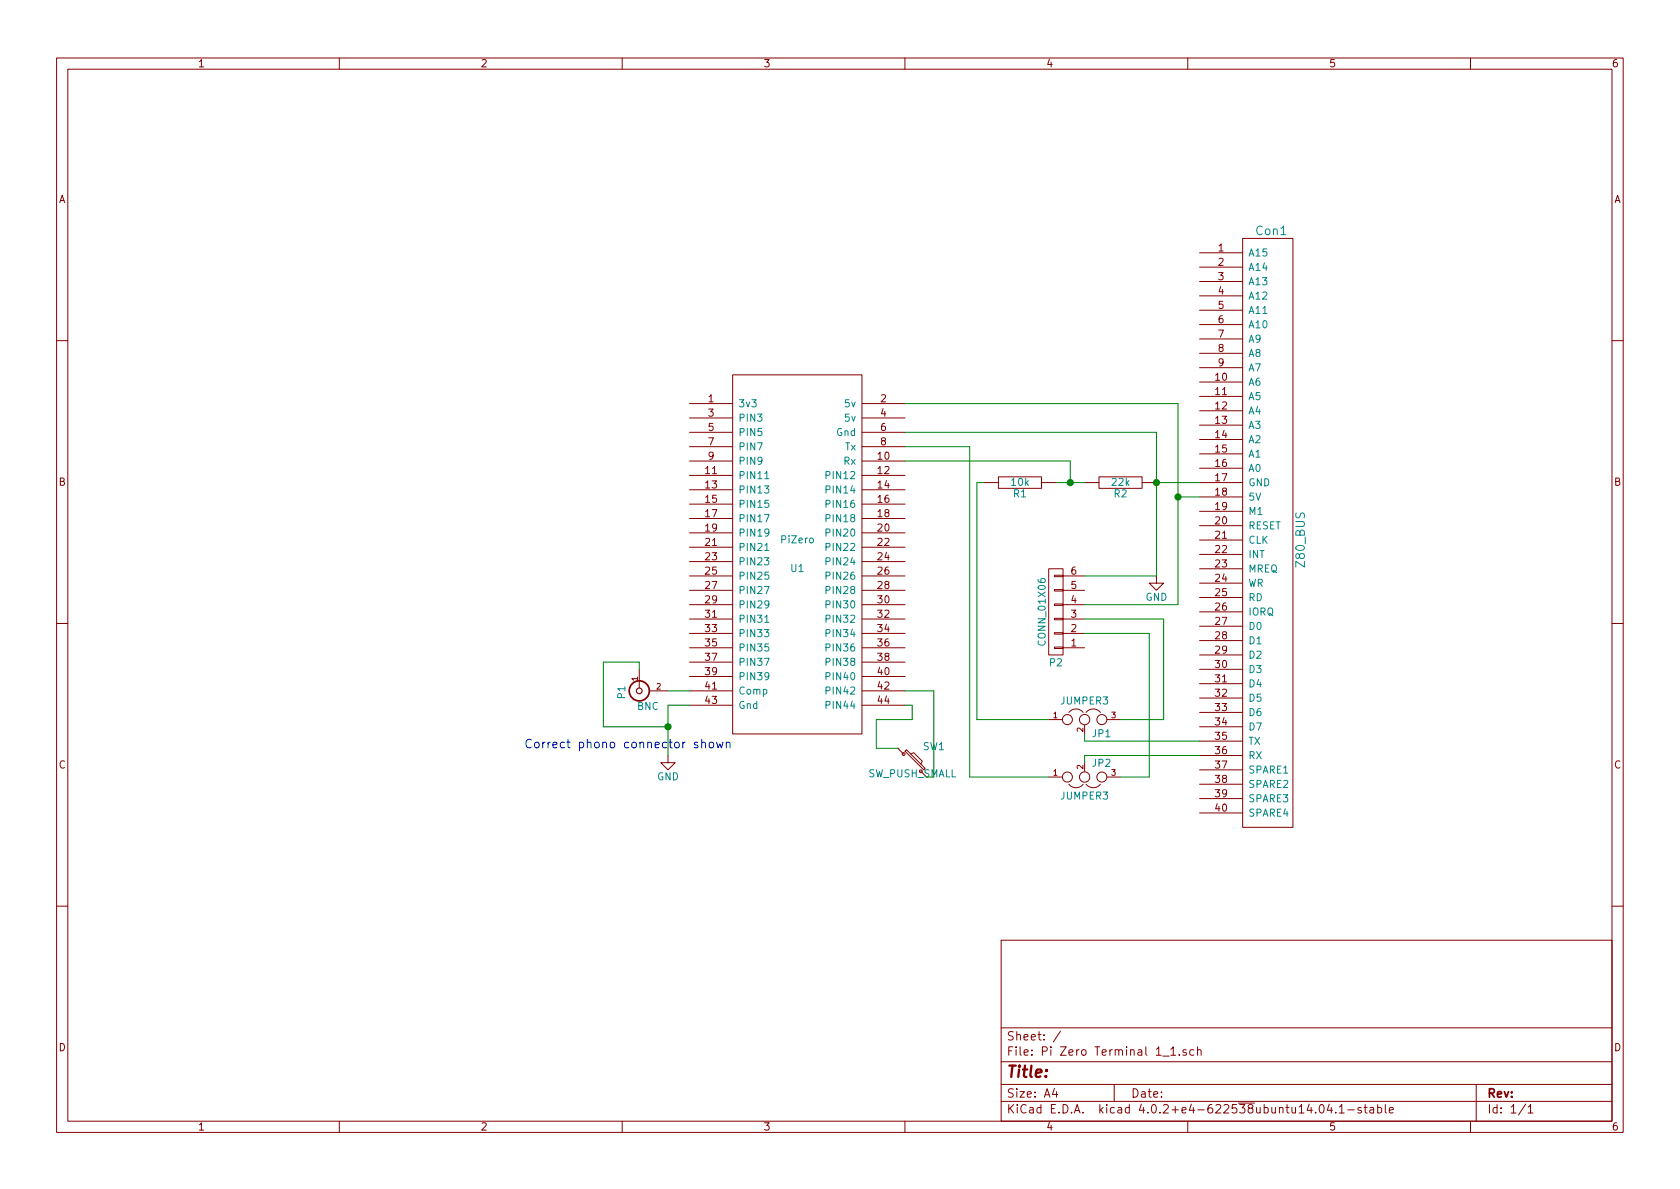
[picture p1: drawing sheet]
<svg xmlns="http://www.w3.org/2000/svg" width="297mm" height="210mm" viewBox="0 0 297 210" stroke-linecap="round" stroke-linejoin="round" font-family="sans-serif">
<g fill="none" stroke="#840000" stroke-width=".18">
<path d="M10 10.3h277v189.9h-277zM12 12.2h273v186.1h-273zM60 10.3v1.9M110 10.3v1.9M160 10.3v1.9M210 10.3v1.9M260 10.3v1.9M212.1 44.7h7.6M212.1 47.2h7.6M212.1 49.8h7.6M212.1 52.3h7.6M212.1 54.9h7.6"/>
<path d="M212.1 57.4h7.6M212.1 59.9h7.6M219.7 42.2h8.9v104.1h-8.9zM10 60.2h2M121.9 71.4h7.6M121.9 73.9h7.6M121.9 76.4h7.6M121.9 79h7.6M129.5 66.3h22.9v63.5h-22.9zM152.4 71.4h7.6M152.4 73.9h7.6M152.4 76.4h7.6"/>
<path d="M152.4 79h7.6M212.1 62.5h7.6M212.1 65h7.6M212.1 67.6h7.6M212.1 70.1h7.6M212.1 72.6h7.6M212.1 75.2h7.6M212.1 77.7h7.6M285 60.2h2M121.9 81.5h7.6M121.9 94.2h7.6M121.9 84.1h7.6"/>
<path d="M121.9 96.8h7.6M121.9 86.6h7.6M121.9 99.3h7.6M121.9 89.1h7.6M121.9 91.7h7.6M152.4 81.5h7.6M152.4 94.2h7.6M152.4 84.1h7.6M152.4 96.8h7.6M152.4 86.6h7.6M152.4 99.3h7.6M152.4 89.1h7.6"/>
<path d="M152.4 91.7h7.6M174 85.3h2.5M176.5 84.3h7.6v2.1h-7.6zM184.1 85.3h2.6M191.8 85.3h2.5M194.3 84.3h7.6v2.1h-7.6zM201.9 85.3h2.6M212.1 93h7.6M212.1 95.5h7.6M212.1 98h7.6M212.1 80.3h7.6M212.1 82.8h7.6"/>
<path d="M212.1 85.3h7.6M212.1 87.9h7.6M212.1 90.4h7.6M10 110.3h2M113 118.4v3.3M121.9 106.9h7.6M121.9 119.6h7.6M121.9 109.5h7.6M121.9 112h7.6M121.9 101.8h7.6M121.9 114.5h7.6M121.9 104.4h7.6"/>
<path d="M121.9 117.1h7.6M152.4 106.9h7.6M152.4 119.6h7.6M152.4 109.5h7.6M152.4 112h7.6M152.4 101.8h7.6M152.4 114.5h7.6M152.4 104.4h7.6M152.4 117.1h7.6M185.4 100.6h2.6v15.2h-2.6zM186.4 101.7h1.6v.3h-1.6zM186.4 104.3h1.6v.2h-1.6z"/>
<path d="M186.4 106.8h1.6v.3h-1.6zM186.4 109.3h1.6v.3h-1.6zM186.4 111.9h1.6v.2h-1.6zM186.4 114.4h1.6v.3h-1.6zM188 106.9h3.8M188 109.5h3.8M188 112h3.8M188 101.8h3.8M188 114.5h3.8M188 104.4h3.8M204.5 101.8v1.3h1.2l-1.2 1.3-1.3-1.3h1.3M212.1 118.4h7.6"/>
<path d="M212.1 100.6h7.6M212.1 103.1h7.6M212.1 105.7h7.6M212.1 108.2h7.6M212.1 110.7h7.6M212.1 113.3h7.6M212.1 115.8h7.6M285 110.3h2M114.8 122.2h3.3M118.1 133.6v1.3h1.3l-1.3 1.2-1.3-1.2h1.3M121.9 122.2h7.6M121.9 124.7h7.6"/>
<path d="M152.4 122.2h7.6M152.4 124.7h7.6M158.7 132.3l1.1 1M158.7 132.3h.1M160.3 132.6l3.3 3.3-.3 .2-3.3-3.3zM161 133.3l.5-.2 1.6 1.5-.3 .5M185.4 127.2h2.4M185.4 137.4h2.4M189 126a1.62 1.62 0 0 1 2.5 0M189 138.7a1.63 1.63 0 0 0 2.5 0M192 126a1.62 1.62 0 0 1 2.6 0M192 138.7a1.63 1.63 0 0 0 2.6 0"/>
<path d="M195.7 127.2h2.4M195.7 137.4h2.4M212.1 120.9h7.6M212.1 123.4h7.6M212.1 126h7.6M212.1 128.5h7.6M212.1 131.1h7.6M212.1 133.6h7.6M212.1 136.1h7.6M212.1 138.7h7.6M212.1 143.8h7.6M212.1 141.2h7.6"/>
<path d="M10 160.2h2M177 166.3h108v32h-108zM285 160.2h2M60 198.3v1.9M110 198.3v1.9M160 198.3v1.9M177 194.8h108M177 191.8h108M177 187.8h108M177 181.8h108M186.4 192.5l-.3 1h.9M186.8 193v1"/>
<path d="M187.5 182.3l-1.3 2M197 191.8v3M205.6 186.8h1.1M207 185.5l.4-.4v1.5M207 186.6h.9M208.5 186.5v.1M209.7 185.7a.37 .37 0 0 0-.6 .1l.1 .2 .5 .2 .1 .1-.2 .3-.5-.1M210 198.3v1.9M211.1 185.7l-.5-.1-.2 .3v.6l.2 .1 .5-.1M211.7 185.7l.2-.1 .4 .1 .1 .9M211.7 185.1v1.5M233.4 195.5l.2-.2a.81 .81 0 0 1 .6 .6 .81 .81 0 0 1-.3 .8l-.1 .1a.79 .79 0 0 1-.4-1.3z"/>
<path d="M235 195.2l-.3 1.1h.9M235.4 195.8v1M236.2 196.7v.1M236.8 195.8l.4-.5v1.5M236.8 196.8h.9M238.3 196.3h1.1M240.7 195.9a.37 .37 0 0 0-.6 .1l.1 .3 .5 .1v.1l-.2 .3-.4-.1M241.2 195.8h.5M241.4 195.3v1.3l.3 .2M242.2 195.9h.6l.1 .9M242.9 196.2l-.5 .1-.2 .2 .2 .3 .5-.1M243.6 195.9l.4-.1 .3 .3-.1 .6h-.6"/>
<path d="M243.6 195.3v1.5M244.9 195.3v1.3l.2 .2M245.6 196.3l.8-.1-.1-.3-.4-.1-.3 .2 .1 .7h.6M260 198.3v1.9M261 191.8v6.5M269.7 195.2l-1.2 2M270.2 195.8l.4-.5v1.5M270.2 196.8h.8"/>
<circle cx="159.8" cy="133.3" r=".25"/>
<circle cx="188.7" cy="137.4" r=".89"/>
<circle cx="188.7" cy="127.2" r=".89"/>
<circle cx="191.8" cy="137.4" r=".91"/>
<circle cx="191.8" cy="127.2" r=".91"/>
<circle cx="194.8" cy="137.4" r=".89"/>
<circle cx="194.8" cy="127.2" r=".89"/>
</g>
<circle cx="113" cy="122.2" r=".51" fill="none" stroke="#840000" stroke-width=".2"/>
<circle cx="113" cy="122.2" r="1.78" fill="none" stroke="#840000" stroke-width=".3"/>
<path d="M135.2 84.7h.7M135.2 97.4h.7M135.2 110.1h.7" fill="none" stroke="#008484" stroke-width=".18"/>
<g fill="none" stroke="#008400" stroke-width=".18">
<path d="M160 76.4h44.5v25.4h-12.7M160 71.4h48.3v35.5h-16.5M160 79h11.4v58.4h14M160 81.5h29.2v3.8M174 85.3h-1.3v41.9h12.7M186.7 85.3h5.1M204.5 85.3h7.6M208.3 87.9h3.8M113 118.4v-1.3h-6.3v11.4h11.4M191.8 109.5h13.9v17.7h-7.6M191.8 112h11.4v25.4h-5.1M118.1 122.2h3.8"/>
<path d="M121.9 124.7h-3.8v8.9M160 122.2h5.1v15.2M160 124.7h1.3v2.5h-6.4v5.1h3.8M191.8 129.8v1.3h20.3M212.1 133.6h-20.3v1.3"/>
</g>
<g fill="#008400" stroke="#008400" stroke-width=".25">
<circle cx="204.5" cy="85.3" r=".51"/>
<circle cx="189.2" cy="85.3" r=".51"/>
<circle cx="208.3" cy="87.9" r=".51"/>
<circle cx="118.1" cy="128.5" r=".51"/>
</g>
<path d="M123.3 131.3l-.3-.1-.2 .3v.2l.5 .1v.4h-.5M124.1 131.4l.1-.1a.36 .36 0 0 1 .5 .2v.8M124.1 130.7v1.6M125.5 131.4l.2-.2 .4 .2 .1 .6-.2 .2-.3 .1-.2-.2zM126.7 131.2l.3 1.1 .3-.8 .3 .8 .2-1.1M128.4 131.4l.1-.1a.36 .36 0 0 1 .6 .2v.8M128.4 131.2v1.1" fill="none" stroke="#0000c2" stroke-width=".18"/>
<text font-size="2.8" fill="#840000" x="178" y="190.5">Title:</text>
<g font-size="2.1" fill="#008484">
<text x="222.1" y="41.6">Con1</text>
<text x="230.7" y="100.1" transform="rotate(-90 230.7 100.1)">Z80_BUS</text>
</g>
<text font-size="2.1" fill="#0000c2" x="92.7" y="132.3">Correct phono connector shown</text>
<g font-size="2.1" fill="#840000">
<text x="178" y="184">Sheet: /</text>
<text x="178" y="186.7">File: Pi Zero Terminal 1_1.sch</text>
<text x="178" y="196.9">KiCad E.D.A. kicad 4.0.2+e4-622538ubuntu14.04.1-stable</text>
<text x="178" y="194.1">Size: A4</text>
<text x="200" y="194.1">Date:</text>
<text x="263" y="194.1">Rev:</text>
<text x="263" y="196.9">Id: 1/1</text>
</g>
<g font-size="1.8" fill="#840000">
<text x="35" y="11.9">1</text>
<text x="85" y="11.9">2</text>
<text x="135" y="11.9">3</text>
<text x="185" y="11.9">4</text>
<text x="235" y="11.9">5</text>
<text x="285" y="11.9">6</text>
<text x="10.4" y="35.9">A</text>
<text x="285.4" y="35.9">A</text>
<text x="215.4" y="44.4">1</text>
<text x="215.4" y="47">2</text>
<text x="215.4" y="49.5">3</text>
<text x="215.4" y="52.1">4</text>
<text x="215.4" y="54.6">5</text>
<text x="215.4" y="57.1">6</text>
<text x="215.4" y="59.7">7</text>
<text x="215.4" y="62.2">8</text>
<text x="215.4" y="64.8">9</text>
<text x="125.2" y="71.1">1</text>
<text x="155.7" y="71.1">2</text>
<text x="214.9" y="67.3">10</text>
<text x="214.9" y="69.8">11</text>
<text x="125.2" y="73.7">3</text>
<text x="125.2" y="76.2">5</text>
<text x="155.7" y="73.7">4</text>
<text x="155.7" y="76.2">6</text>
<text x="214.9" y="72.4">12</text>
<text x="214.9" y="74.9">13</text>
<text x="214.9" y="77.5">14</text>
<text x="124.8" y="83.8">11</text>
<text x="125.2" y="78.7">7</text>
<text x="125.2" y="81.3">9</text>
<text x="155.2" y="81.3">10</text>
<text x="155.2" y="83.8">12</text>
<text x="155.7" y="78.7">8</text>
<text x="214.9" y="80">15</text>
<text x="214.9" y="82.5">16</text>
<text x="10.4" y="85.9">B</text>
<text x="124.8" y="86.4">13</text>
<text x="124.8" y="88.9">15</text>
<text x="155.2" y="86.4">14</text>
<text x="155.2" y="88.9">16</text>
<text x="214.9" y="85.1">17</text>
<text x="214.9" y="87.6">18</text>
<text x="285.4" y="85.9">B</text>
<text x="124.8" y="91.4">17</text>
<text x="124.8" y="94">19</text>
<text x="155.2" y="94">20</text>
<text x="155.2" y="91.4">18</text>
<text x="214.9" y="92.7">20</text>
<text x="214.9" y="95.2">21</text>
<text x="214.9" y="90.2">19</text>
<text x="124.8" y="96.5">21</text>
<text x="124.8" y="99.1">23</text>
<text x="124.8" y="101.6">25</text>
<text x="155.2" y="96.5">22</text>
<text x="155.2" y="99.1">24</text>
<text x="155.2" y="101.6">26</text>
<text x="189.4" y="101.6">6</text>
<text x="214.9" y="97.8">22</text>
<text x="214.9" y="100.3">23</text>
<text x="124.8" y="104.1">27</text>
<text x="124.8" y="106.7">29</text>
<text x="155.2" y="106.7">30</text>
<text x="155.2" y="104.1">28</text>
<text x="189.4" y="106.7">4</text>
<text x="189.4" y="104.1">5</text>
<text x="214.9" y="102.9">24</text>
<text x="214.9" y="105.4">25</text>
<text x="214.9" y="107.9">26</text>
<text x="124.8" y="109.2">31</text>
<text x="124.8" y="111.8">33</text>
<text x="155.2" y="109.2">32</text>
<text x="155.2" y="111.8">34</text>
<text x="189.4" y="111.8">2</text>
<text x="189.4" y="109.2">3</text>
<text x="214.9" y="110.5">27</text>
<text x="214.9" y="113">28</text>
<text x="124.8" y="114.3">35</text>
<text x="124.8" y="116.8">37</text>
<text x="124.8" y="119.4">39</text>
<text x="155.2" y="119.4">40</text>
<text x="155.2" y="114.3">36</text>
<text x="155.2" y="116.8">38</text>
<text x="189.4" y="114.3">1</text>
<text x="214.9" y="118.1">30</text>
<text x="214.9" y="115.6">29</text>
<text x="124.8" y="121.9">41</text>
<text x="124.8" y="124.5">43</text>
<text x="155.2" y="121.9">42</text>
<text x="155.2" y="124.5">44</text>
<text x="214.9" y="120.6">31</text>
<text x="214.9" y="123.2">32</text>
<text x="214.9" y="125.7">33</text>
<text x="214.9" y="128.3">34</text>
<text x="214.9" y="130.8">35</text>
<text x="10.4" y="135.9">C</text>
<text x="214.9" y="133.3">36</text>
<text x="214.9" y="135.9">37</text>
<text x="285.4" y="135.9">C</text>
<text x="214.9" y="143.5">40</text>
<text x="214.9" y="138.4">38</text>
<text x="214.9" y="141">39</text>
<text x="10.4" y="185.9">D</text>
<text x="285.4" y="185.9">D</text>
<text x="35" y="199.9">1</text>
<text x="85" y="199.9">2</text>
<text x="135" y="199.9">3</text>
<text x="185" y="199.9">4</text>
<text x="235" y="199.9">5</text>
<text x="285" y="199.9">6</text>
</g>
<g font-size="1.8" fill="#008484">
<text x="220.7" y="45.3">A15</text>
<text x="220.7" y="47.9">A14</text>
<text x="220.7" y="50.4">A13</text>
<text x="220.7" y="53">A12</text>
<text x="220.7" y="55.5">A11</text>
<text x="220.7" y="58">A10</text>
<text x="220.7" y="60.6">A9</text>
<text x="220.7" y="63.1">A8</text>
<text x="220.7" y="65.7">A7</text>
<text x="220.7" y="68.2">A6</text>
<text x="220.7" y="70.7">A5</text>
<text x="130.6" y="72">3v3</text>
<text x="130.6" y="74.5">PIN3</text>
<text x="130.6" y="77.1">PIN5</text>
<text x="147.9" y="77.1">Gnd</text>
<text x="149.4" y="72">5v</text>
<text x="149.4" y="74.5">5v</text>
<text x="220.7" y="73.3">A4</text>
<text x="220.7" y="75.8">A3</text>
<text x="130.6" y="79.6">PIN7</text>
<text x="130.6" y="82.2">PIN9</text>
<text x="149.1" y="82.2">Rx</text>
<text x="149.3" y="79.6">Tx</text>
<text x="220.7" y="78.4">A2</text>
<text x="220.7" y="80.9">A1</text>
<text x="220.7" y="83.4">A0</text>
<text x="130.6" y="84.7">PIN11</text>
<text x="130.6" y="87.2">PIN13</text>
<text x="130.6" y="89.8">PIN15</text>
<text x="146.5" y="84.7">PIN12</text>
<text x="146.5" y="87.2">PIN14</text>
<text x="146.5" y="89.8">PIN16</text>
<text x="178.9" y="85.9">10k</text>
<text x="179.2" y="87.9">R1</text>
<text x="196.6" y="85.9">22k</text>
<text x="197" y="87.9">R2</text>
<text x="220.7" y="86">GND</text>
<text x="220.7" y="88.5">5V</text>
<text x="130.6" y="92.3">PIN17</text>
<text x="130.6" y="94.9">PIN19</text>
<text x="146.5" y="94.9">PIN20</text>
<text x="146.5" y="92.3">PIN18</text>
<text x="220.7" y="93.6">RESET</text>
<text x="220.7" y="91.1">M1</text>
<text x="130.6" y="97.4">PIN21</text>
<text x="130.6" y="99.9">PIN23</text>
<text x="138.2" y="96.1">PiZero</text>
<text x="139.9" y="101.1">U1</text>
<text x="146.5" y="97.4">PIN22</text>
<text x="146.5" y="99.9">PIN24</text>
<text x="220.7" y="96.1">CLK</text>
<text x="220.7" y="98.7">INT</text>
<text x="220.7" y="101.2">MREQ</text>
<text x="130.6" y="102.5">PIN25</text>
<text x="130.6" y="105">PIN27</text>
<text x="130.6" y="107.6">PIN29</text>
<text x="146.5" y="107.6">PIN30</text>
<text x="146.5" y="102.5">PIN26</text>
<text x="146.5" y="105">PIN28</text>
<text x="202.5" y="106.2">GND</text>
<text x="220.7" y="103.8">WR</text>
<text x="220.7" y="106.3">RD</text>
<text x="130.6" y="110.1">PIN31</text>
<text x="130.6" y="112.6">PIN33</text>
<text x="146.5" y="110.1">PIN32</text>
<text x="146.5" y="112.6">PIN34</text>
<text x="184.9" y="113.8" transform="rotate(-90 184.9 113.8)">CONN_01X06</text>
<text x="220.7" y="108.8">IORQ</text>
<text x="220.7" y="111.4">D0</text>
<text x="220.7" y="113.9">D1</text>
<text x="130.6" y="115.2">PIN35</text>
<text x="130.6" y="117.7">PIN37</text>
<text x="146.5" y="115.2">PIN36</text>
<text x="146.5" y="117.7">PIN38</text>
<text x="185.6" y="117.8">P2</text>
<text x="220.7" y="119">D3</text>
<text x="220.7" y="116.5">D2</text>
<text x="110.5" y="123.5" transform="rotate(-90 110.5 123.5)">P1</text>
<text x="112.6" y="125.5">BNC</text>
<text x="130.6" y="122.8">Comp</text>
<text x="130.6" y="125.3">Gnd</text>
<text x="130.6" y="120.3">PIN39</text>
<text x="146.5" y="120.3">PIN40</text>
<text x="146.5" y="122.8">PIN42</text>
<text x="146.5" y="125.3">PIN44</text>
<text x="187.6" y="124.6">JUMPER3</text>
<text x="220.7" y="121.5">D4</text>
<text x="220.7" y="124.1">D5</text>
<text x="193.2" y="130.3">JP1</text>
<text x="220.7" y="126.6">D6</text>
<text x="220.7" y="129.2">D7</text>
<text x="220.7" y="131.7">TX</text>
<text x="116.2" y="138">GND</text>
<text x="163.2" y="132.6">SW1</text>
<text x="193.2" y="135.6">JP2</text>
<text x="220.7" y="134.2">RX</text>
<text x="220.7" y="136.8">SPARE1</text>
<text x="187.6" y="141.4">JUMPER3</text>
<text x="220.7" y="139.3">SPARE2</text>
<text x="220.7" y="141.9">SPARE3</text>
<text x="220.7" y="144.4">SPARE4</text>
</g>
<text font-size="1.8" fill="#008400" x="153.4" y="137.4">SW_PUSH_SMALL</text>
<g font-size="1.4" fill="#840000">
<text x="112.8" y="120.4" transform="rotate(-90 112.8 120.4)">1</text>
<text x="116.1" y="121.9">2</text>
<text x="186.2" y="127">1</text>
<text x="191.5" y="129.4" transform="rotate(-90 191.5 129.4)">2</text>
<text x="196.5" y="127">3</text>
<text x="186.2" y="137.2">1</text>
<text x="191.5" y="136" transform="rotate(-90 191.5 136)">2</text>
<text x="196.5" y="137.2">3</text>
</g>
</svg>
